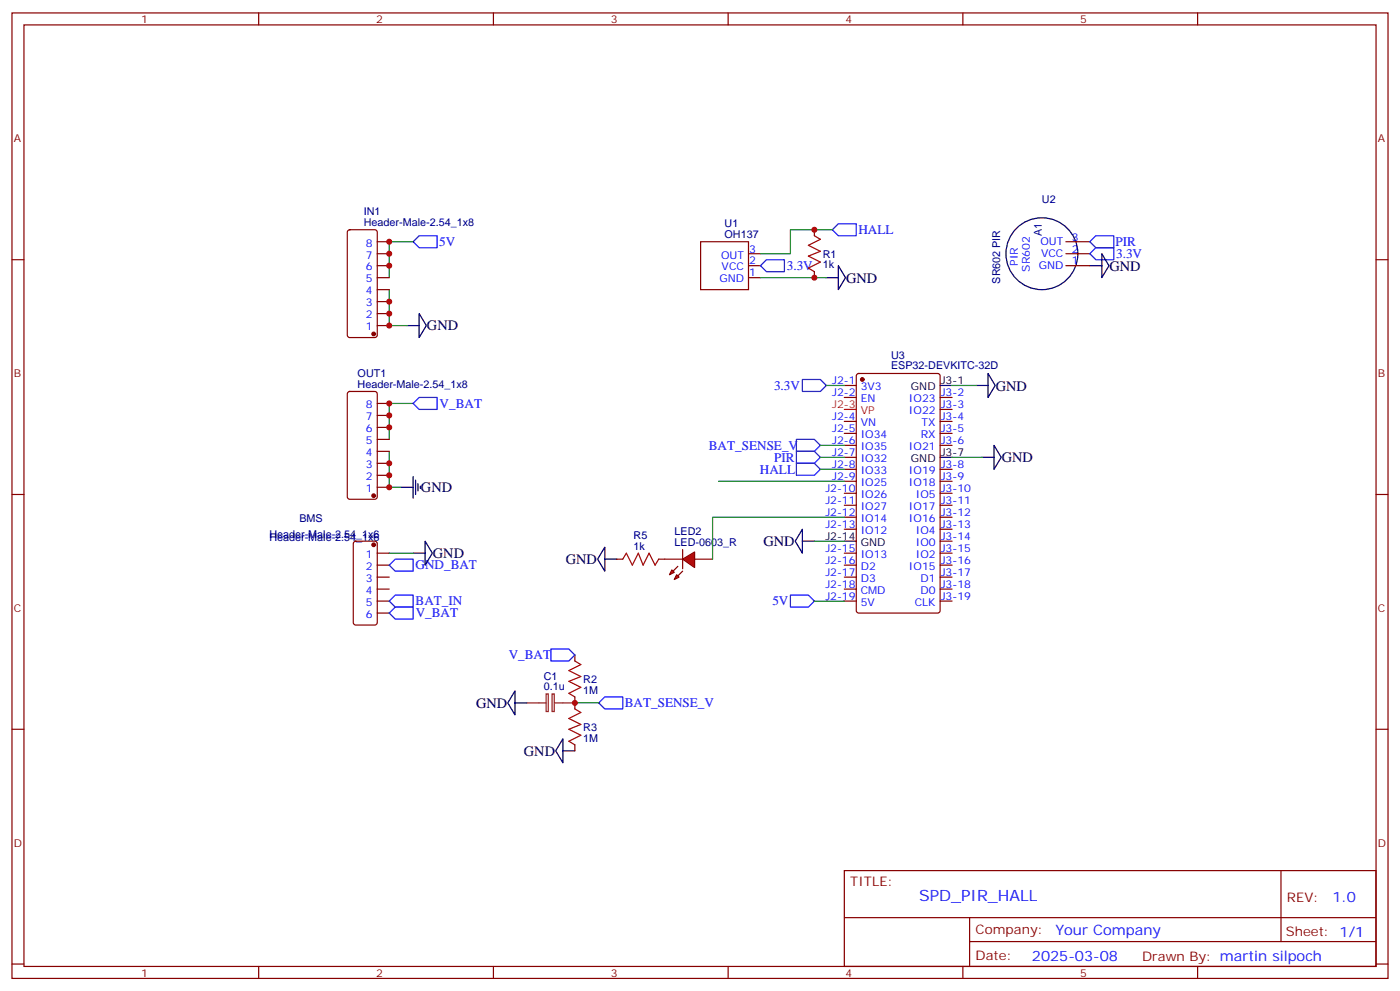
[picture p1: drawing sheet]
<svg xmlns="http://www.w3.org/2000/svg" width="412mm" height="292mm" viewBox="0 0 412 292" stroke-linecap="round" stroke-linejoin="round" font-family="sans-serif">
<g fill="none" stroke="#870000" stroke-width=".35">
<path d="M3.5 3.8h405.4v284.3h-405.4zM7.1 7.3h398.2v277.3h-398.2zM76.2 3.8v3.5M145.3 3.8v3.5M214.5 3.8v3.5M283.6 3.8v3.5M352.8 3.8v3.5M3.5 76.5h3.6M102.5 67.9l.5-.2h7.4l.7 .4v30.6l-.4 .7h-7.7l-.6-.4-.1-30.6zM111.1 78.2h3.6M111.1 74.7h3.6M111.1 71.2h3.6"/>
<path d="M206.4 71.2h14.1v14.1h-14.1zM220.5 78.2h3.5M220.5 74.7h3.5M239.9 67.7v1.7M314 78.2h7M314 74.7h7M314 71.2h7M405.3 76.5h3.6M111.1 95.9h3.6M111.1 92.4h3.6M111.1 88.8h3.6M111.1 85.3h3.6"/>
<path d="M111.1 81.8h3.6M220.5 81.8h3.5M239.9 80v1.8M102.5 115.5l.5-.2h7.4l.7 .4v30.6l-.4 .7h-7.7l-.6-.4-.1-30.6zM111.1 118.8h3.6M248.7 113.5h3.5M248.7 117.1h3.5M252.5 110.2l.4-.2h23.3l.7 .4v69.4l-.4 .7-23.6 .1-.6-.5-.1-69.4zM276.9 117.1h3.6M111.1 140h3.6M111.1 136.5h3.6M111.1 132.9h3.6"/>
<path d="M111.1 129.4h3.6M111.1 125.9h3.6M111.1 122.3h3.6M248.7 124.1h3.5M248.7 127.6h3.5M248.7 131.2h3.5M248.7 134.7h3.5M248.7 138.2h3.5M276.9 124.1h3.6M276.9 127.6h3.6M276.9 131.2h3.6M276.9 138.2h3.6"/>
<path d="M276.9 120.6h3.6M3.5 145.6h3.6M104.3 159.6l.5-.2h5.6l.7 .4v23.6l-.4 .6-5.9 .1-.7-.5v-23.5zM111.1 143.5h3.6M248.7 141.7h3.5M248.7 145.3h3.5M248.7 148.8h3.5M248.7 152.3h3.5M248.7 155.9h3.5M276.9 141.7h3.6M276.9 145.3h3.6M276.9 148.8h3.6"/>
<path d="M276.9 152.3h3.6M276.9 155.9h3.6M276.9 159.4h3.6M405.3 145.6h3.6M111.1 162.9h3.6M111.1 166.4h3.6M111.1 170h3.6M111.1 173.5h3.6M111.1 177h3.6M248.7 162.9h3.5M248.7 166.4h3.5M248.7 170h3.5"/>
<path d="M248.7 173.5h3.5M248.7 177h3.5M276.9 162.9h3.6M276.9 166.4h3.6M276.9 170h3.6M276.9 173.5h3.6M276.9 177h3.6M111.1 180.6h3.6M169.3 192.9v1.8M3.5 214.8h3.6M169.3 205.2v3.6M169.3 219.4v1.7"/>
<path d="M405.3 214.8h3.6M248.7 256.4h156.6v28.2h-156.6zM377.3 256.4v20.9M248.7 270.2h156.5M285.6 277.3h119.6M285.6 270.2v14.2M3.5 283.9h3.6M76.2 284.6v3.5M145.3 284.6v3.5M214.5 284.6v3.5M283.6 284.6v3.5M352.8 284.6v3.5"/>
<path d="M405.3 283.9h3.6"/>
</g>
<g fill="#870000" stroke="#870000" stroke-width=".35">
<circle cx="254" cy="111.8" r=".53"/>
<circle cx="110.1" cy="146" r=".53"/>
<circle cx="110.1" cy="98.4" r=".53"/>
<circle cx="110.1" cy="160.4" r=".53"/>
</g>
<path d="M248.7 120.6h3.5" fill="none" stroke="#f00" stroke-width=".35"/>
<g fill="none" stroke="#000" stroke-width=".35">
<path d="M246.9 78.2l2.2 3.6-2.2 3.5zM321 78.2h3.6M324.6 74.7l2.1 3.5-2.1 3.6zM119.9 95.9h3.6M123.5 92.4l2.1 3.5-2.1 3.5zM243.4 81.8h3.5M276.9 113.5h3.6M287.5 113.5h3.5M291 110l2.2 3.5-2.2 3.6zM276.9 134.7h3.6M289.3 134.7h3.5M292.8 131.2l2.1 3.5-2.1 3.5z"/>
<path d="M118.2 143.5h3.5M121.7 140.3v6.4M122.4 141.4v4.2M123.1 142.5v2.1M123.8 143.2v.7M125.2 159.4l2.2 3.5-2.2 3.5zM236.4 155.9v7l-2.2-3.5zM236.4 159.4h3.5M248.7 159.4h3.5M121.7 162.9h3.5M151.7 203.5v7l-2.1-3.5zM151.7 207h3.5"/>
<path d="M165.8 217.6v7l-2.1-3.5zM165.8 221.1h3.5"/>
<circle cx="306.9" cy="74.7" r="10.6"/>
</g>
<g fill="none" stroke="#00f" stroke-width=".35">
<path d="M121.7 71.2l1.8-1.8h5.3v3.6h-5.3zM224 78.2l1.8-1.7h5.3v3.5h-5.3zM245.2 67.7l1.7-1.8h5.3v3.5h-5.3zM321 74.7l1.8-1.7h5.3v3.5h-5.3zM322.8 69.4h5.3v3.6h-5.3l-1.8-1.8zM121.7 118.8l1.8-1.7h5.3v3.5h-5.3zM234.6 136.5h5.3l1.8 1.7-1.8 1.8h-5.3zM234.6 132.9h5.3l1.8 1.8-1.8 1.8h-5.3zM234.6 129.4h5.3l1.8 1.8-1.8 1.7h-5.3zM114.7 166.4l1.7-1.7h5.3v3.5h-5.3zM114.7 177l1.7-1.7h5.3v3.5h-5.3zM232.8 175.3h5.3l1.8 1.7-1.8 1.8h-5.3z"/>
<path d="M114.7 180.6l1.7-1.8h5.3v3.5h-5.3zM162.3 191.1h5.3l1.7 1.8-1.7 1.8h-5.3zM176.4 207l1.8-1.8h5.2v3.6h-5.2z"/>
</g>
<g fill="none" stroke="#008700" stroke-width=".35">
<path d="M121.7 71.2h-7v10.6M245.2 67.7h-12.4v7h-8.8M114.7 85.3v10.6h5.2M224 81.8h19.4M121.7 118.8h-7v10.6M280.5 113.5h7M114.7 132.9v10.6h3.5M241.7 134.7h7M241.7 138.2h7M241.7 131.2h7M280.5 134.7h8.8M211.7 141.7h37"/>
<path d="M239.9 159.4h8.8M114.7 162.9h7M239.9 177h8.8M169.3 207h7.1"/>
</g>
<path d="M239.9 69.4l1.8 1.1-3.6 1.7 3.6 1.8-3.6 1.4 3.6 1.8-3.6 1.8 1.8 1M169.3 194.7l1.8 1-3.5 1.8 3.5 1.7-3.5 1.5 3.5 1.7-3.5 1.8 1.7 1M169.3 208.8l1.8 1-3.5 1.8 3.5 1.8-3.5 1.4 3.5 1.7-3.5 1.8 1.7 1.1" fill="none" stroke="#a10000" stroke-width=".35"/>
<path d="M155.2 207h5.7M160.9 204.4h.6v5.1h-.6zM162.6 204.4h.7v5.1h-.7zM163.3 207h6" fill="none" stroke="#8c2424" stroke-width=".35"/>
<g fill="#f00" stroke="#870000" stroke-width=".35">
<path d="M201.1 164.7l3.5-2.1v4.5z"/>
<path d="M201.1 161.9v5.6z"/>
</g>
<g fill="#870000" stroke="#870000" stroke-width=".35">
<path d="M201.1 168.2l-1.4 1.4z"/>
<path d="M199.7 166.8l-1.4 1.4z"/>
</g>
<g fill="#f00" stroke="#870000" stroke-width=".35">
<path d="M199.3 169.3l.7 .7-1.4 .7z"/>
<path d="M197.9 167.9l.7 .7-1.4 .7z"/>
</g>
<path d="M181.7 164.7h1.7M194 164.7h7.1M204.6 164.7h5.3" fill="none" stroke="#870000" stroke-width=".35"/>
<path d="M183.4 164.7l1.1-1.8 1.8 3.5 1.7-3.5 1.4 3.5 1.8-3.5 1.8 3.5 1-1.7" fill="none" stroke="#a10000" stroke-width=".35"/>
<path d="M178.2 161.1v7.1l-2.2-3.5zM178.2 164.7h3.5" fill="none" stroke="#000" stroke-width=".35"/>
<path d="M243.4 113.5h5.3M248.7 152.3h-38.8v12.4" fill="none" stroke="#008700" stroke-width=".35"/>
<path d="M236.4 111.8h5.3l1.7 1.7-1.7 1.8h-5.3z" fill="none" stroke="#00f" stroke-width=".35"/>
<g fill="#c00">
<circle cx="114.7" cy="122.3" r=".88"/>
<circle cx="114.7" cy="125.9" r=".88"/>
<circle cx="114.7" cy="136.5" r=".88"/>
<circle cx="114.7" cy="140" r=".88"/>
<circle cx="114.7" cy="118.8" r=".88"/>
<circle cx="114.7" cy="143.5" r=".88"/>
<circle cx="114.7" cy="78.2" r=".88"/>
<circle cx="114.7" cy="74.7" r=".88"/>
<circle cx="114.7" cy="71.2" r=".88"/>
<circle cx="114.7" cy="95.9" r=".88"/>
<circle cx="114.7" cy="92.4" r=".88"/>
<circle cx="114.7" cy="88.8" r=".88"/>
<circle cx="239.9" cy="81.8" r=".88"/>
<circle cx="239.9" cy="67.7" r=".88"/>
<circle cx="169.3" cy="207" r=".88"/>
</g>
<text font-size="4.6" fill="#00f" x="270.8" y="265.4">SPD_PIR_HALL</text>
<g font-size="4.2">
<text x="249.2" y="83.3">GND</text>
<text x="326.8" y="79.7">GND</text>
<text x="125.8" y="97.3">GND</text>
<text x="293.3" y="115">GND</text>
<text x="295.1" y="136.2">GND</text>
<text x="124" y="144.9">GND</text>
<text x="224.9" y="160.9">GND</text>
<text x="127.5" y="164.4">GND</text>
<text x="166.7" y="166.2">GND</text>
<text x="140.2" y="208.5">GND</text>
<text x="154.3" y="222.6">GND</text>
</g>
<g font-size="4.2" fill="#00f">
<text x="392.5" y="265.7">1.0</text>
<text x="310.9" y="275.2">Your Company</text>
<text x="304" y="283">2025-03-08</text>
</g>
<g font-size="3.9" fill="#00f">
<text x="252.8" y="68.9">HALL</text>
<text x="129.4" y="72.5">5V</text>
<text x="328.6" y="72.5">PIR</text>
<text x="328.8" y="76">3.3V</text>
<text x="231.8" y="79.5">3.3V</text>
<text x="228" y="114.8">3.3V</text>
<text x="129.5" y="120.1">V_BAT</text>
<text x="208.8" y="132.4">BAT_SENSE_V</text>
<text x="228" y="136">PIR</text>
<text x="223.9" y="139.5">HALL</text>
<text x="122.4" y="167.7">GND_BAT</text>
<text x="122.4" y="178.3">BAT_IN</text>
<text x="227.5" y="178.2">5V</text>
<text x="122.5" y="181.8">V_BAT</text>
<text x="149.9" y="194.2">V_BAT</text>
<text x="184" y="208.3">BAT_SENSE_V</text>
</g>
<g font-size="3.9" fill="#800">
<text x="250.5" y="261">TITLE:</text>
<text x="379.1" y="265.7">REV:</text>
<text x="287.4" y="275.2">Company:</text>
<text x="378.7" y="275.8">Sheet: 1/1</text>
<text x="287.4" y="282.9">Date:</text>
<text x="336.4" y="282.9">Drawn By: martin silpoch</text>
</g>
<g font-size="3.2" fill="#800">
<text x="41.6" y="6.8">1</text>
<text x="110.8" y="6.8">2</text>
<text x="179.9" y="6.8">3</text>
<text x="249.1" y="6.8">4</text>
<text x="318.2" y="6.8">5</text>
<text x="4.1" y="41.9">A</text>
<text x="405.9" y="41.9">A</text>
<text x="4.1" y="111.1">B</text>
<text x="405.9" y="111.1">B</text>
<text x="4.1" y="180.2">C</text>
<text x="405.9" y="180.2">C</text>
<text x="4.1" y="249.3">D</text>
<text x="405.9" y="249.3">D</text>
<text x="41.6" y="287.6">1</text>
<text x="110.8" y="287.6">2</text>
<text x="179.9" y="287.6">3</text>
<text x="249.1" y="287.6">4</text>
<text x="318.2" y="287.6">5</text>
</g>
<g font-size="3.2" fill="#000080">
<text x="306.9" y="59.9">U2</text>
<text x="107.2" y="63.4">IN1</text>
<text x="107.2" y="66.6">Header-Male-2.54_1x8</text>
<text x="213.4" y="70.1">OH137</text>
<text x="213.4" y="67">U1</text>
<text x="306.9" y="69.4" transform="rotate(-90 306.9 69.4)">A1</text>
<text x="242.4" y="75.9">R1</text>
<text x="242.4" y="79.1">1k</text>
<text x="294.6" y="83.5" transform="rotate(-90 294.6 83.5)">SR602 PIR</text>
<text x="262.5" y="105.6">U3</text>
<text x="105.4" y="111">OUT1</text>
<text x="262.5" y="108.8">ESP32-DEVKITC-32D</text>
<text x="105.4" y="114.2">Header-Male-2.54_1x8</text>
<text x="88.2" y="153.7">BMS</text>
<text x="79.4" y="158.3">Header-Male-2.54_1x6</text>
<text x="186.6" y="161.9">1k</text>
<text x="186.6" y="158.7">R5</text>
<text x="198.7" y="160.8">LED-0603_R</text>
<text x="198.7" y="157.7">LED2</text>
<text x="160.2" y="203.3">0.1u</text>
<text x="160.2" y="200.1">C1</text>
<text x="171.8" y="201.1">R2</text>
<text x="171.8" y="204.3">1M</text>
<text x="171.8" y="215.2">R3</text>
<text x="171.8" y="218.4">1M</text>
</g>
<g font-size="3.2" fill="#00f">
<text x="315.7" y="70.8">3</text>
<text x="107.8" y="76.1">7</text>
<text x="107.8" y="72.6">8</text>
<text x="212.4" y="76.1">OUT</text>
<text x="220.7" y="77.9">2</text>
<text x="220.7" y="74.4">3</text>
<text x="306.5" y="72.2">OUT</text>
<text x="306.7" y="75.8">VCC</text>
<text x="315.7" y="77.9">1</text>
<text x="315.7" y="74.4">2</text>
<text x="107.8" y="83.2">5</text>
<text x="107.8" y="79.7">6</text>
<text x="211.9" y="83.2">GND</text>
<text x="212.6" y="79.7">VCC</text>
<text x="220.7" y="81.4">1</text>
<text x="299.9" y="78.2" transform="rotate(-90 299.9 78.2)">PIR</text>
<text x="303.4" y="80" transform="rotate(-90 303.4 80)">SR602</text>
<text x="306" y="79.3">GND</text>
<text x="107.8" y="86.7">4</text>
<text x="107.8" y="93.8">2</text>
<text x="107.8" y="90.2">3</text>
<text x="107.8" y="97.3">1</text>
<text x="245.1" y="113.2">J2-1</text>
<text x="245.1" y="116.7">J2-2</text>
<text x="253.5" y="114.9">3V3</text>
<text x="253.5" y="118.5">EN</text>
<text x="267.8" y="118.5">IO23</text>
<text x="277.1" y="116.7">J3-2</text>
<text x="107.8" y="123.8">7</text>
<text x="107.8" y="120.2">8</text>
<text x="245.1" y="123.8">J2-4</text>
<text x="253.5" y="125.5">VN</text>
<text x="267.8" y="122">IO22</text>
<text x="271.5" y="125.5">TX</text>
<text x="277.1" y="120.2">J3-3</text>
<text x="277.1" y="123.8">J3-4</text>
<text x="107.8" y="130.8">5</text>
<text x="107.8" y="127.3">6</text>
<text x="245.1" y="127.3">J2-5</text>
<text x="245.1" y="130.8">J2-6</text>
<text x="253.5" y="129">IO34</text>
<text x="271.2" y="129">RX</text>
<text x="277.1" y="127.3">J3-5</text>
<text x="277.1" y="130.8">J3-6</text>
<text x="107.8" y="137.9">3</text>
<text x="107.8" y="134.3">4</text>
<text x="245.1" y="134.3">J2-7</text>
<text x="245.1" y="137.9">J2-8</text>
<text x="253.5" y="132.6">IO35</text>
<text x="253.5" y="136.1">IO32</text>
<text x="267.8" y="132.6">IO21</text>
<text x="277.1" y="137.9">J3-8</text>
<text x="107.8" y="141.4">2</text>
<text x="245.1" y="141.4">J2-9</text>
<text x="253.5" y="139.6">IO33</text>
<text x="253.5" y="143.2">IO25</text>
<text x="267.8" y="139.6">IO19</text>
<text x="267.8" y="143.2">IO18</text>
<text x="277.1" y="141.4">J3-9</text>
<text x="107.8" y="144.9">1</text>
<text x="243.1" y="144.9">J2-10</text>
<text x="243.1" y="148.4">J2-11</text>
<text x="253.5" y="146.7">IO26</text>
<text x="269.8" y="146.7">IO5</text>
<text x="277.1" y="144.9">J3-10</text>
<text x="277.1" y="148.4">J3-11</text>
<text x="243.1" y="152">J2-12</text>
<text x="243.1" y="155.5">J2-13</text>
<text x="253.5" y="150.2">IO27</text>
<text x="253.5" y="153.7">IO14</text>
<text x="267.8" y="150.2">IO17</text>
<text x="267.8" y="153.7">IO16</text>
<text x="277.1" y="152">J3-12</text>
<text x="277.1" y="155.5">J3-13</text>
<text x="253.5" y="157.3">IO12</text>
<text x="269.8" y="157.3">IO4</text>
<text x="269.8" y="160.8">IO0</text>
<text x="277.1" y="159">J3-14</text>
<text x="107.8" y="164.3">1</text>
<text x="107.8" y="167.9">2</text>
<text x="243.1" y="162.6">J2-15</text>
<text x="243.1" y="166.1">J2-16</text>
<text x="253.5" y="164.3">IO13</text>
<text x="253.5" y="167.9">D2</text>
<text x="267.8" y="167.9">IO15</text>
<text x="269.8" y="164.3">IO2</text>
<text x="277.1" y="162.6">J3-15</text>
<text x="277.1" y="166.1">J3-16</text>
<text x="107.8" y="171.4">3</text>
<text x="243.1" y="169.6">J2-17</text>
<text x="243.1" y="173.1">J2-18</text>
<text x="253.5" y="171.4">D3</text>
<text x="271.2" y="171.4">D1</text>
<text x="277.1" y="169.6">J3-17</text>
<text x="277.1" y="173.1">J3-18</text>
<text x="107.8" y="174.9">4</text>
<text x="107.8" y="178.4">5</text>
<text x="243.1" y="176.7">J2-19</text>
<text x="253.5" y="174.9">CMD</text>
<text x="253.5" y="178.4">5V</text>
<text x="269.4" y="178.4">CLK</text>
<text x="271.2" y="174.9">D0</text>
<text x="277.1" y="176.7">J3-19</text>
<text x="107.8" y="182">6</text>
</g>
<g font-size="3.2">
<text x="277.1" y="113.2">J3-1</text>
<text x="268.3" y="114.9">GND</text>
<text x="268.3" y="136.1">GND</text>
<text x="277.1" y="134.3">J3-7</text>
<text x="243.1" y="159">J2-14</text>
<text x="253.5" y="160.8">GND</text>
</g>
<g font-size="3.2" fill="#f00">
<text x="245.1" y="120.2">J2-3</text>
<text x="253.5" y="122">VP</text>
</g>
</svg>
